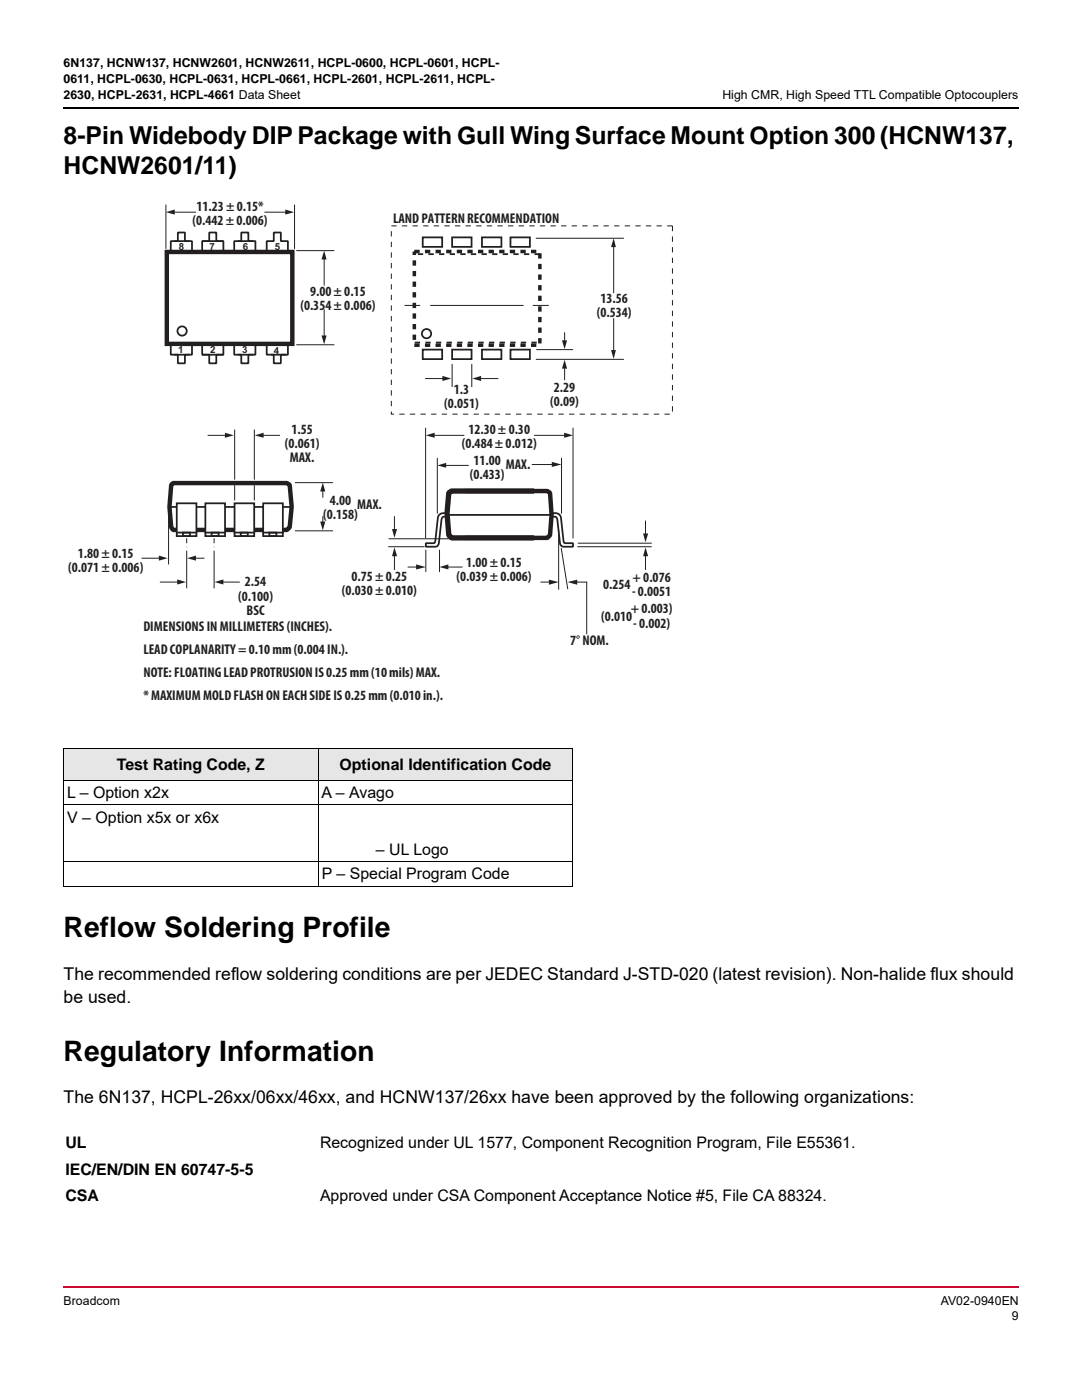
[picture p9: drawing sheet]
<svg xmlns="http://www.w3.org/2000/svg" width="216mm" height="279mm" viewBox="0 0 216 279" stroke-linecap="round" stroke-linejoin="round" font-family="sans-serif">
<path d="M12.5 256.7h.2v.3h-.2z" fill="#cc092f"/>
<path d="M12.7 256.9h190.7" fill="none" stroke="#cc092f" stroke-width=".36"/>
<path d="M12.5 21.4h.2v.4h-.2z" fill="#000"/>
<path d="M12.7 21.6h190.7" fill="none" stroke="#000" stroke-width=".36"/>
<g fill="#e6e6e6">
<path d="M12.7 149.4h50.8v6.3h-50.8z"/>
<path d="M63.5 149.4h50.8v6.3h-50.8z"/>
</g>
<path d="M12.7 149.4h101.6M12.7 155.7h101.6M12.7 149.4v27.5M63.5 149.3v27.7M114.3 149.4v27.5M12.7 160.7h101.6M12.7 172h101.6M12.7 176.9h101.6" fill="none" stroke="#000" stroke-width=".2"/>
<path d="M13 39.9h123v100.9h-123z" fill="#fff"/>
<path d="M33.9 101.2h24.3" fill="none" stroke="#231f20" stroke-width=".35"/>
<path d="M34.2 96.8l.3-.4h22.8l.5 .4 .4 4.3-.4 4.1-.5 .6h-22.8l-.3-.6-.4-4z" fill="none" stroke="#231f20" stroke-width=".88"/>
<path d="M106 98h-15.9l-.5 .4-.4 4 .4 4.4 .5 .5h15.9" fill="none" stroke="#231d1f" stroke-width="1.1"/>
<path d="M93.3 98h15.9l.6 .4 .3 4.3-.3 4.1-.6 .5h-15.9" fill="none" stroke="#231d1f" stroke-width=".88"/>
<path d="M84.9 85.5v21.8M87.3 91.5v10.9M112 91.5v10.9M114.3 85.5v21.8" fill="none" stroke="#231f20" stroke-width=".2"/>
<path d="M87.7 113.2l1.8-.6v1.1z" fill="#231f20"/>
<path d="M89.5 113.2h2.7" fill="none" stroke="#231f20" stroke-width=".2"/>
<path d="M109.5 115.7l2 .5-2 .5z" fill="#231f20"/>
<path d="M107.9 116.2h1.6" fill="none" stroke="#231f20" stroke-width=".2"/>
<path d="M113.2 116.2l2-.5v1z" fill="#231f20"/>
<path d="M87.7 109.8v4.2M111.5 105.9v11.7M112 109.5l1.3 8M115.2 116.2h1.9v10.3" fill="none" stroke="#231f20" stroke-width=".2"/>
<path d="M33.3 50.3h25v18.3h-25z" fill="none" stroke="#231f20" stroke-width=".88" stroke-linecap="butt"/>
<circle cx="36.3" cy="66.1" r=".93" fill="#fff"/>
<g fill="none" stroke="#231f20" stroke-width=".35">
<path d="M89.3 102.8h20.6"/>
<circle cx="36.3" cy="66.1" r=".93"/>
</g>
<g fill="#231f20">
<path d="M85 86.9l1.7-.5v1z"/>
<path d="M112.6 86.4l1.7 .5-1.7 .5z"/>
</g>
<path d="M86.7 86.9h5.9M77.6 109.1h7M77.6 107.5h11.9" fill="none" stroke="#231f20" stroke-width=".2"/>
<path d="M78.2 105.6h1l-.5 1.7z" fill="#231f20"/>
<path d="M78.7 103.1v2.5" fill="none" stroke="#231f20" stroke-width=".2"/>
<path d="M78.7 109.2l.5 1.8h-1z" fill="#231f20"/>
<path d="M78.7 111v2.7" fill="none" stroke="#231f20" stroke-width=".2"/>
<path d="M110.1 92.2l1.9 .5-1.9 .5z" fill="#231f20"/>
<path d="M106.2 92.7h3.9" fill="none" stroke="#231f20" stroke-width=".2"/>
<path d="M87.3 92.9l1.7-.5v.9z" fill="#231f20"/>
<path d="M89 92.9h4.4M85 109.8v4.2" fill="none" stroke="#231f20" stroke-width=".2"/>
<path d="M83 112.6l2 .6-2 .5z" fill="#231f20"/>
<path d="M33.1 40.9v8.7M58.8 40.9v8.7M81.4 113.2h1.6" fill="none" stroke="#231f20" stroke-width=".2"/>
<path d="M82.7 50.2h25v18.7h-25z" fill="none" stroke="#231f20" stroke-width=".71" stroke-dasharray="1.1 1.1" stroke-linecap="butt"/>
<path d="M40.3 68.8v2h1.5v1.7h1.4v-1.7h1.4v-2M40.3 70.8h4.3" fill="none" stroke="#231f20" stroke-width=".35"/>
<path d="M107.7 50.7h-25M82.8 68.4h24.9" fill="none" stroke="#231f20" stroke-width=".35" stroke-dasharray="1.1 1.1" stroke-linecap="butt"/>
<g fill="#231f20">
<path d="M33.1 42.3l1.8-.5v1z"/>
<path d="M56.9 41.8l1.8 .5-1.8 .5z"/>
</g>
<path d="M34.9 42.3h4.1M52.9 42.3h4.2" fill="none" stroke="#231f20" stroke-width=".2"/>
<path d="M64.7 50l.5 1.8h-1z" fill="#231f20"/>
<path d="M64.7 51.8v5.1" fill="none" stroke="#231f20" stroke-width=".2"/>
<path d="M64.2 67h1l-.5 1.7z" fill="#231f20"/>
<path d="M59.2 50h7.4M59.2 68.8h7.4M64.7 61.8v5.2M90.2 72.7v4.4M94.1 72.7v4.4" fill="none" stroke="#231f20" stroke-width=".2"/>
<g fill="#231f20">
<path d="M94.2 75.6l1.8-.6v1z"/>
<path d="M88.3 75l1.7 .6-1.7 .4z"/>
</g>
<path d="M84.9 75.6h3.6M95.8 75.6h3.5" fill="none" stroke="#231f20" stroke-width=".2"/>
<path d="M122.5 47.5l.4 1.8h-1z" fill="#231f20"/>
<path d="M122.5 49.3v9.1" fill="none" stroke="#231f20" stroke-width=".2"/>
<path d="M121.9 69.9h1l-.4 1.7z" fill="#231f20"/>
<path d="M107 47.5h17.4M80.8 61h2.9M85.9 61h18.5M106.4 61h3M107 71.7h17.4M107.1 69.8h7.1M122.5 63.6v6.3" fill="none" stroke="#231f20" stroke-width=".2"/>
<path d="M112.7 71.8l.4 1.8h-1z" fill="#231f20"/>
<path d="M112.7 73.6v2.2" fill="none" stroke="#231f20" stroke-width=".2"/>
<path d="M112.1 67.9h1l-.4 1.8z" fill="#231f20"/>
<path d="M112.7 66.4v1.5" fill="none" stroke="#231f20" stroke-width=".2"/>
<path d="M64.4 96.3l.5 1.8h-1z" fill="#231f20"/>
<path d="M64.4 98.1v1.1" fill="none" stroke="#231f20" stroke-width=".2"/>
<path d="M63.9 104.1h1l-.5 1.7z" fill="#231f20"/>
<path d="M46.8 85.8v9.8M50.7 85.8v9.8M58.9 96.3h7.5M58.9 105.9h7.5M64.4 103.1v1.2" fill="none" stroke="#231f20" stroke-width=".2"/>
<g fill="#231f20">
<path d="M50.8 86.9l1.8-.5v1z"/>
<path d="M44.9 86.4l1.7 .5-1.7 .5z"/>
</g>
<path d="M41.5 86.9h3.6M46.8 96.9v2.9M50.7 96.9v2.9M52.2 86.9h3.6M37.3 107.5v9.8M42.7 107.5v9.8" fill="none" stroke="#231f20" stroke-width=".2"/>
<g fill="#231f20">
<path d="M42.8 116.2l1.8-.6v1.1z"/>
<path d="M35.4 115.6l1.7 .6-1.7 .5z"/>
</g>
<path d="M32 116.2h3.5M33.6 102v10.6M44.2 116.2h3.5" fill="none" stroke="#231f20" stroke-width=".2"/>
<path d="M31.7 110.9l1.8 .5-1.8 .5z" fill="#231f20"/>
<path d="M28.3 111.4h3.6" fill="none" stroke="#231f20" stroke-width=".2"/>
<path d="M37.3 111.4l1.8-.5v1z" fill="#231f20"/>
<path d="M106.7 86.9h6.1M38.8 111.4h1.9" fill="none" stroke="#231f20" stroke-width=".2"/>
<path d="M89.2 102.4a1.42 1.42 0 0 0-1.8 .9l-.7 5-1.7 .1v.7h1.8a.73 .73 0 0 0 .8-.7l.5-4.6a.58 .58 0 0 1 .5-.7h.6" fill="none" stroke="#231f20" stroke-width=".35"/>
<path d="M35.9 108.6h10.3v.3h-10.3z" fill="#fff"/>
<path d="M35.9 108.6h10.3v.3h-10.3z" fill="none" stroke="#fff" stroke-width=".35"/>
<path d="M35.7 109.4h10.2v.3h-10.2z" fill="#fff"/>
<path d="M35.7 109.4h10.2v.3h-10.2z" fill="none" stroke="#fff" stroke-width=".35"/>
<path d="M78.1 45.1h56.1v37.6h-56.1z" fill="none" stroke="#231f20" stroke-width=".2" stroke-dasharray="1.1 1.1" stroke-linecap="butt"/>
<path d="M41 100.4h3.9v6.6h-3.9z" fill="#fff"/>
<path d="M41 100.4h3.9v6.6h-3.9zM41 106.3h3.9M42.2 106.3h1.4v.7h-1.4z" fill="none" stroke="#231f20" stroke-width=".35"/>
<path d="M35.3 100.4h3.9v6.6h-3.9z" fill="#fff"/>
<path d="M35.3 100.4h3.9v6.6h-3.9zM35.3 106.3h3.9M36.5 106.3h1.4v.7h-1.4z" fill="none" stroke="#231f20" stroke-width=".35"/>
<path d="M52.5 100.4h3.9v6.6h-3.9z" fill="#fff"/>
<path d="M52.5 100.4h3.9v6.6h-3.9zM52.5 106.3h3.9M53.7 106.3h1.5v.7h-1.5z" fill="none" stroke="#231f20" stroke-width=".35"/>
<path d="M46.8 100.4h3.9v6.6h-3.9z" fill="#fff"/>
<path d="M46.8 100.4h3.9v6.6h-3.9zM46.8 106.3h3.9M48 106.3h1.4v.7h-1.4zM110.1 102.4a1.42 1.42 0 0 1 1.8 .9l.7 5 1.7 .1v.7h-1.8a.73 .73 0 0 1-.8-.7l-.5-4.6a.58 .58 0 0 0-.5-.7h-.6" fill="none" stroke="#231f20" stroke-width=".35"/>
<path d="M90.2 69.8h3.9v1.9h-3.9z" fill="#fff"/>
<path d="M90.2 69.8h3.9v1.9h-3.9z" fill="none" stroke="#231f20" stroke-width=".35"/>
<path d="M84.4 69.8h3.8v1.9h-3.8z" fill="#fff"/>
<path d="M84.4 69.8h3.8v1.9h-3.8z" fill="none" stroke="#231f20" stroke-width=".35"/>
<path d="M101.9 69.8h3.8v1.9h-3.8z" fill="#fff"/>
<path d="M101.9 69.8h3.8v1.9h-3.8z" fill="none" stroke="#231f20" stroke-width=".35"/>
<path d="M96.2 69.8h3.8v1.9h-3.8z" fill="#fff"/>
<path d="M96.2 69.8h3.8v1.9h-3.8z" fill="none" stroke="#231f20" stroke-width=".35"/>
<circle cx="85.1" cy="66.6" r=".93" fill="#fff"/>
<circle cx="85.1" cy="66.6" r=".93" fill="none" stroke="#231f20" stroke-width=".35"/>
<path d="M90.2 47.4h3.9v1.9h-3.9z" fill="#fff"/>
<path d="M90.2 47.4h3.9v1.9h-3.9z" fill="none" stroke="#231f20" stroke-width=".35"/>
<path d="M84.4 47.4h3.8v1.9h-3.8z" fill="#fff"/>
<path d="M84.4 47.4h3.8v1.9h-3.8z" fill="none" stroke="#231f20" stroke-width=".35"/>
<path d="M101.9 47.4h3.8v1.9h-3.8z" fill="#fff"/>
<path d="M101.9 47.4h3.8v1.9h-3.8z" fill="none" stroke="#231f20" stroke-width=".35"/>
<path d="M96.2 47.4h3.8v1.9h-3.8z" fill="#fff"/>
<path d="M96.2 47.4h3.8v1.9h-3.8z" fill="none" stroke="#231f20" stroke-width=".35"/>
<path d="M115.3 109.1h14.6M115.4 108.4h14.5" fill="none" stroke="#231f20" stroke-width=".2"/>
<path d="M128.3 106.5h1l-.5 1.7z" fill="#231f20"/>
<path d="M128.8 104v2.5" fill="none" stroke="#231f20" stroke-width=".2"/>
<path d="M128.8 109.2l.5 1.8h-1z" fill="#231f20"/>
<path d="M128.8 111v2.7" fill="none" stroke="#231f20" stroke-width=".2"/>
<g fill="none" stroke="#231f20" stroke-width=".35">
<path d="M34.1 50.1v-2h1.4v-1.7h1.4v1.7h1.4v2M34.7 48.1h3.1M40.3 50.1v-2h1.5v-1.7h1.4v1.7h1.4v2M40.3 48.1h4.3M46.7 50.1v-2h1.4v-1.7h1.5v1.7h1.4v2M47.5 48.1h3M53.2 50.1v-2h1.4v-1.7h1.4v1.7h1.4v2M34.1 68.8v2h1.4v1.7h1.4v-1.7h1.4v-2M34.7 70.8h3.1M46.7 68.8v2h1.4v1.7h1.5v-1.7h1.4v-2M47.5 70.8h3M53.2 68.8v2h1.4v1.7h1.4v-1.7h1.4v-2"/>
<path d="M54.1 70.8h3"/>
</g>
<path d="M66.3 164.2h5.7v4.2h-5.7z" fill="#fff"/>
<g font-size="5.6">
<text x="12.7" y="187">Reflow Soldering Profile</text>
<text x="12.7" y="211.7">Regulatory Information</text>
</g>
<g font-size="4.9">
<text x="12.7" y="28.7">8-Pin Widebody DIP Package with Gull Wing Surface Mount Option 300 (HCNW137,</text>
<text x="12.7" y="34.7">HCNW2601/11)</text>
</g>
<g font-size="3.5">
<text x="12.7" y="195.5">The recommended reflow soldering conditions are per JEDEC Standard J-STD-020 (latest revision). Non-halide flux should</text>
<text x="12.7" y="200.1">be used.</text>
<text x="12.7" y="220.2">The 6N137, HCPL-26xx/06xx/46xx, and HCNW137/26xx have been approved by the following organizations:</text>
</g>
<g font-size="3.2">
<text x="23.3" y="153.6">Test Rating Code, Z</text>
<text x="67.8" y="153.6">Optional Identification Code</text>
<text x="13.4" y="159.2">L – Option x2x</text>
<text x="64.2" y="159.2">A – Avago</text>
<text x="13.4" y="164.2">V – Option x5x or x6x</text>
<text x="75" y="170.6">– UL Logo</text>
<text x="64.2" y="175.5">P – Special Program Code</text>
<text x="13" y="229.1">UL</text>
<text x="63.9" y="229.1">Recognized under UL 1577, Component Recognition Program, File E55361.</text>
<text x="13" y="234.4">IEC/EN/DIN EN 60747-5-5</text>
<text x="13" y="239.7">CSA</text>
<text x="63.9" y="239.7">Approved under CSA Component Acceptance Notice #5, File CA 88324.</text>
</g>
<g font-size="2.8" fill="#231f20">
<text x="38.4" y="45">(0.442 ± 0.006)</text>
<text x="39.2" y="42.2">11.23 ± 0.15*</text>
<text x="78.4" y="44.5">LAND PATTERN RECOMMENDATION</text>
<text x="61.9" y="59">9.00 ± 0.15</text>
<text x="59.9" y="61.8">(0.354 ± 0.006)</text>
<text x="119.1" y="63.3">(0.534)</text>
<text x="119.8" y="60.5">13.56</text>
<text x="88.6" y="81.4">(0.051)</text>
<text x="90.5" y="78.5">1.3</text>
<text x="109.8" y="81">(0.09)</text>
<text x="110.5" y="78.2">2.29</text>
<text x="56.8" y="89.4">(0.061)</text>
<text x="58.1" y="86.6">1.55</text>
<text x="92.1" y="89.4">(0.484 ± 0.012)</text>
<text x="93.5" y="86.5">12.30 ± 0.30</text>
<text x="57.8" y="92.3">MAX.</text>
<text x="93.8" y="95.5">(0.433)</text>
<text x="94.5" y="92.7">11.00</text>
<text x="100.9" y="93.6">MAX.</text>
<text x="65.8" y="100.7">4.00</text>
<text x="71.3" y="101.5">MAX.</text>
<text x="64.5" y="103.6">(0.158)</text>
<text x="15.6" y="111.3">1.80 ± 0.15</text>
<text x="93" y="113.2">1.00 ± 0.15</text>
<text x="13.6" y="114.1">(0.071 ± 0.006)</text>
<text x="47.6" y="119.9">(0.100)</text>
<text x="48.9" y="117">2.54</text>
<text x="68.2" y="118.8">(0.030 ± 0.010)</text>
<text x="70.2" y="116">0.75 ± 0.25</text>
<text x="91.1" y="116">(0.039 ± 0.006)</text>
<text x="120.3" y="117.5">0.254</text>
<text x="126.1" y="118.9">- 0.0051</text>
<text x="126.2" y="116.1">+ 0.076</text>
<text x="28.6" y="125.9">DIMENSIONS IN MILLIMETERS (INCHES).</text>
<text x="49.2" y="122.7">BSC</text>
<text x="120" y="123.8">(0.010</text>
<text x="125.9" y="122.4">+ 0.003)</text>
<text x="126.3" y="125.3">- 0.002)</text>
<text x="28.6" y="130.5">LEAD COPLANARITY = 0.10 mm (0.004 IN.).</text>
<text x="113.8" y="128.7">7° NOM.</text>
<text x="28.6" y="135">NOTE: FLOATING LEAD PROTRUSION IS 0.25 mm (10 mils) MAX.</text>
<text x="28.6" y="139.6">* MAXIMUM MOLD FLASH ON EACH SIDE IS 0.25 mm (0.010 in.).</text>
</g>
<g font-size="2.5">
<text x="12.7" y="13.4">6N137, HCNW137, HCNW2601, HCNW2611, HCPL-0600, HCPL-0601, HCPL-</text>
<text x="12.7" y="16.5">0611, HCPL-0630, HCPL-0631, HCPL-0661, HCPL-2601, HCPL-2611, HCPL-</text>
<text x="12.7" y="19.7">2630, HCPL-2631, HCPL-4661 Data Sheet</text>
<text x="144.1" y="19.7">High CMR, High Speed TTL Compatible Optocouplers</text>
<text x="12.7" y="260.3">Broadcom</text>
<text x="187.7" y="260.3">AV02-0940EN</text>
<text x="201.9" y="263.5">9</text>
</g>
<g font-size="1.9" fill="#231f20">
<text x="35.7" y="50">8</text>
<text x="41.8" y="49.9">7</text>
<text x="48.5" y="49.8">6</text>
<text x="54.8" y="49.9">5</text>
<text x="35.6" y="70.4">1</text>
<text x="41.9" y="70.5">2</text>
<text x="48.3" y="70.5">3</text>
<text x="54.7" y="70.6">4</text>
</g>
</svg>
